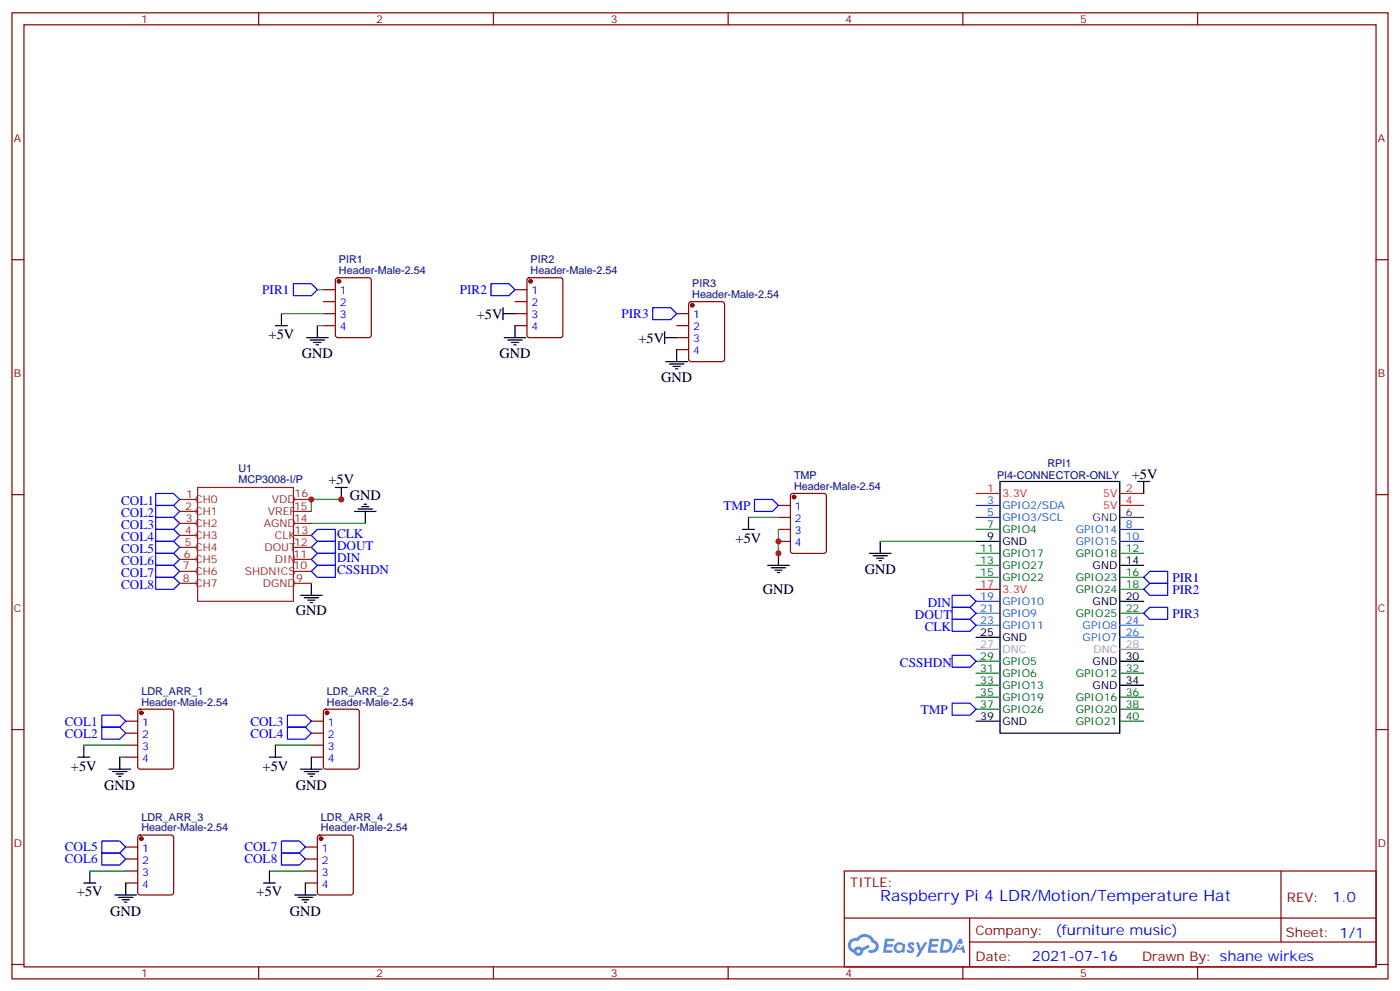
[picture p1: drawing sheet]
<svg xmlns="http://www.w3.org/2000/svg" width="412mm" height="292mm" viewBox="0 0 412 292" stroke-linecap="round" stroke-linejoin="round" font-family="sans-serif">
<g fill="none" stroke="#870000" stroke-width=".35">
<path d="M3.5 3.8h405.4v284.3h-405.4zM7.1 7.3h398.2v277.3h-398.2zM76.2 3.8v3.5M145.3 3.8v3.5M214.5 3.8v3.5M283.6 3.8v3.5M352.8 3.8v3.5M3.5 76.4h3.6M405.3 76.4h3.6M3.5 145.6h3.6M405.3 145.6h3.6M3.5 214.7h3.6"/>
<path d="M405.3 214.7h3.6M248.7 256.4h156.6v28.2h-156.6zM377.3 256.4v20.9M248.7 270.2h156.5M285.6 277.3h119.6M285.6 270.2v14.1M3.5 283.9h3.6M76.2 284.6v3.5M145.3 284.6v3.5M214.5 284.6v3.5M283.6 284.6v3.5M352.8 284.6v3.5"/>
<path d="M405.3 283.9h3.6"/>
</g>
<g fill="#5487ff">
<path d="M267.7 277.5a1.22 1.22 0 0 1 1.7 .3l-.4 .6a.47 .47 0 0 0-.3-.4 .47 .47 0 0 0-.5 .2l.1 .2a1.14 1.14 0 0 1 .8 1.7 1.14 1.14 0 0 1-1.9 0l-.2-.2 .5-.5 .7 .4a.29 .29 0 0 0 .3-.2 .29 .29 0 0 0-.2-.4 1.04 1.04 0 0 1-.6-1.7z"/>
<path d="M260.7 276.3h2.4l.3 .2-.2 .5h-1.8l-.1 .9h1.5l.3 .4-.3 .3h-1.6l-.2 1.1 1.7 .1 .2 .3-.2 .3h-2.6z"/>
<path d="M273.8 276.3h2.4l.3 .2-.1 .5h-1.8l-.2 .9h1.6l.3 .4-.4 .3h-1.6l-.1 1.1 1.7 .1 .2 .3-.2 .3h-2.6z"/>
<path d="M282.6 276.3h.7l.3 1.2-.6 .4a.69 .69 0 0 0-1 .2 .69 .69 0 0 0 .4 1 .69 .69 0 0 0 .9-.6l.5-.3 .6 2.2h-.8l-.2-.8h-1.8l-.5 .8h-.8z"/>
<path d="M269.8 277.4h.8l.6 1.8 1.1-1.8h.9l-2.6 4.2h-.8l.9-1.6z"/>
<path d="M277.4 276.3l-.6 4.1h1.3a2.11 2.11 0 0 0 2.5-2.1 2.11 2.11 0 0 0-2.5-2zM278.1 277a1.39 1.39 0 0 1 1.7 1.4 1.39 1.39 0 0 1-1.8 1.3h-.3z"/>
<path d="M263.7 277.9a1.54 1.54 0 0 0-.1 2.2 1.54 1.54 0 0 0 2.2 .1l.6 .2 .3-2.3-.2-.2h-.4a1.49 1.49 0 0 0-2.4 0zM264 278.9a.94 .94 0 0 1 1.8 0 .94 .94 0 0 1-1.8 0z"/>
<path d="M250.4 276.7a2.18 2.18 0 0 0 1.1 3.7 1.44 1.44 0 0 0 1.6 .9 1.44 1.44 0 0 0 1.2-1.5l2-1-.5-.7-1.9 .9a1.47 1.47 0 0 0-2.4 .5 1.39 1.39 0 0 1-.7-2 1.39 1.39 0 0 1 2-.4 2.12 2.12 0 0 1 2.2-1.3 2.12 2.12 0 0 1 1.9 1.7 1.14 1.14 0 0 1 1.1 1.4 1.14 1.14 0 0 1-1.7 .7 .43 .43 0 0 0-.5 .4 .43 .43 0 0 0 .4 .5 1.98 1.98 0 0 0 2.5-1.3 1.98 1.98 0 0 0-1.2-2.5 3.1 3.1 0 0 0-5.3-.7l-.9 .1zM252.3 280a.55 .55 0 0 1 1.1 0 .55 .55 0 0 1-1.1 0z"/>
<circle cx="282.6" cy="278.4" r=".26"/>
</g>
<g fill="none" stroke="#000" stroke-width=".35">
<path d="M81.1 95.8h3.6M82.9 92.3v3.5M90.3 99.4h6.4M93.5 95.8v3.6M148.2 92.3h3.5M148.2 90.6v3.5M148.5 99.4h6.4M151.7 95.8v3.6M195.8 99.4h3.5M195.8 97.6v3.5M91.4 100.1h4.2M92.4 100.8h2.1"/>
<path d="M93.1 101.5h.7M149.6 100.1h4.2M150.6 100.8h2.2M151.3 101.5h.7M196.1 106.4h6.4M197.2 107.1h4.2M198.3 107.8h2.1M199 108.5h.7M199.3 102.9v3.5M98.8 143.5h3.5M100.5 143.5v3.5M104.4 150.5h6.4"/>
<path d="M105.5 149.8h4.2M106.5 149.1h2.2M107.2 148.4h.7M107.6 150.5v3.6M218.7 155.8h3.5M220.5 152.3v3.5M259.3 159.3v3.6M287.5 159.3h7.1M294.6 141.7h35.2v74.1h-35.2zM335.1 141.7h3.6M336.9 141.7v3.5M88.5 175.2h6.4"/>
<path d="M89.6 175.9h4.2M90.7 176.6h2.1M91.4 177.3h.7M91.7 171.7v3.5M226.1 166.4h6.4M227.2 167.1h4.2M228.2 167.8h2.2M229 168.5h.7M229.3 162.9v3.5M256.1 162.9h6.4M257.2 163.6h4.2M258.2 164.3h2.1"/>
<path d="M258.9 165h.7M329.8 166.4h7.1M329.8 177h7.1M287.5 187.6h7.1M329.8 194.6h7.1M24.7 219.3v3.5M81.1 219.3v3.5M287.5 212.3h7.1M329.8 201.7h7.1M22.9 222.8h3.6M32.1 226.4h6.4M33.2 227.1h4.2"/>
<path d="M34.2 227.8h2.1M34.9 228.5h.7M35.3 222.8v3.6M79.4 222.8h3.5M88.5 226.4h6.4M89.6 227.1h4.2M90.7 227.8h2.1M91.4 228.5h.7M91.7 222.8v3.6M24.7 259.9h3.5M26.5 256.4v3.5M37 259.9v3.5"/>
<path d="M77.6 259.9h3.5M79.4 256.4v3.5M90 259.9v3.5M33.9 263.4h6.3M34.9 264.1h4.3M36 264.8h2.1M36.7 265.5h.7M86.8 263.4h6.3M87.8 264.1h4.3M88.9 264.8h2.1M89.6 265.5h.7"/>
</g>
<path d="M287.5 145.2h7.1M329.8 145.2h7.1M329.8 148.8h7.1M287.5 173.5h7.1" fill="none" stroke="#f00" stroke-width=".35"/>
<path d="M287.5 148.8h7.1M287.5 152.3h7.1M329.8 155.8h7.1M329.8 159.3h7.1M287.5 177h7.1M287.5 180.5h7.1M287.5 184h7.1M329.8 184h7.1M329.8 187.6h7.1" fill="none" stroke="#06c" stroke-width=".35"/>
<path d="M329.8 152.3h7.1" fill="none" stroke="#333" stroke-width=".35"/>
<g fill="none" stroke="#060" stroke-width=".35">
<path d="M287.5 155.8h7.1M287.5 162.9h7.1M287.5 166.4h7.1M287.5 169.9h7.1M329.8 162.9h7.1M329.8 169.9h7.1M329.8 173.5h7.1M287.5 194.6h7.1M287.5 198.2h7.1M329.8 180.5h7.1M329.8 198.2h7.1M287.5 201.7h7.1"/>
<path d="M287.5 205.2h7.1M287.5 208.7h7.1M329.8 205.2h7.1M329.8 208.7h7.1M329.8 212.3h7.1"/>
</g>
<path d="M287.5 191.1h7.1M329.8 191.1h7.1" fill="none" stroke="#999" stroke-width=".35"/>
<g fill="none" stroke="#00f" stroke-width=".35">
<path d="M86.4 83.5h5.3l1.8 1.8-1.8 1.7h-5.3zM144.6 83.5h5.3l1.8 1.8-1.8 1.7h-5.3zM192.3 90.6h5.3l1.7 1.7-1.7 1.8h-5.3zM45.9 145.2h5.3l1.7 1.8-1.7 1.8h-5.3zM45.9 148.8h5.3l1.7 1.7-1.7 1.8h-5.3zM45.9 152.3h5.3l1.7 1.8-1.7 1.7h-5.3zM45.9 155.8h5.3l1.7 1.8-1.7 1.7h-5.3zM45.9 159.3h5.3l1.7 1.8-1.7 1.8h-5.3zM91.7 157.6l1.8-1.8h5.3v3.5h-5.3zM222.2 147h5.3l1.8 1.8-1.8 1.7h-5.3zM45.9 162.9h5.3l1.7 1.7-1.7 1.8h-5.3zM45.9 166.4h5.3l1.7 1.8-1.7 1.7h-5.3z"/>
<path d="M45.9 169.9h5.3l1.7 1.8-1.7 1.8h-5.3zM91.7 168.2l1.8-1.8h5.3v3.5h-5.3zM91.7 164.6l1.8-1.7h5.3v3.5h-5.3zM91.7 161.1l1.8-1.8h5.3v3.6h-5.3zM280.5 178.8h5.3l1.7 1.7-1.7 1.8h-5.3zM280.5 175.2h5.3l1.7 1.8-1.7 1.8h-5.3zM336.9 173.5l1.8-1.8h5.3v3.5h-5.3zM338.7 168.2h5.3v3.5h-5.3l-1.8-1.8zM280.5 182.3h5.3l1.7 1.7-1.7 1.8h-5.3zM280.5 192.9h5.3l1.7 1.7-1.7 1.8h-5.3zM336.9 180.5l1.8-1.7h5.3v3.5h-5.3zM30 214h5.3l1.7 1.8-1.7 1.8h-5.3z"/>
<path d="M30 210.5h5.3l1.7 1.8-1.7 1.7h-5.3zM84.7 214h5.3l1.7 1.8-1.7 1.8h-5.3zM84.7 210.5h5.3l1.7 1.8-1.7 1.7h-5.3zM280.5 207h5.3l1.7 1.7-1.7 1.8h-5.3zM30 251.1h5.3l1.7 1.7-1.7 1.8h-5.3zM30 247.5h5.3l1.7 1.8-1.7 1.8h-5.3zM82.9 251.1h5.3l1.8 1.7-1.8 1.8h-5.3zM82.9 247.5h5.3l1.8 1.8-1.8 1.8h-5.3z"/>
</g>
<g fill="none" stroke="#008700" stroke-width=".35">
<path d="M82.9 92.3h12.3M93.5 85.3h1.7M93.5 95.8h1.7M91.7 147h8.8h-8.8v3.5M91.7 154.1h15.9M220.5 152.3h8.8M229.3 155.8v7.1M259.3 159.3h28.2M24.7 219.3h12.3M81.1 219.3h10.6M35.3 222.8h1.7M26.5 256.4h10.5"/>
<path d="M79.4 256.4h10.6"/>
</g>
<g fill="none" stroke="#870000" stroke-width=".35">
<path d="M95.2 85.3h3.6M95.2 88.8h3.6M95.2 92.3h3.6M95.2 95.8h3.6M99 81.9l.5-.2h9.2l.6 .5 .1 16.5-.5 .6-9.4 .1-.7-.5v-16.5zM151.7 85.3h3.5M151.7 88.8h3.5M151.7 92.3h3.5M151.7 95.8h3.5M155.5 81.9l.4-.2h9.2l.7 .5v16.5l-.5 .6-9.4 .1-.6-.5-.1-16.5zM199.3 92.3h3.5M199.3 95.8h3.5"/>
<path d="M199.3 99.4h3.5M203.1 89l.5-.2h9.1l.7 .4v16.5l-.4 .7h-9.4l-.7-.4-.1-16.5zM199.3 102.9h3.5M229.3 148.8h3.5M229.3 152.3h3.5M229.3 155.8h3.5M229.3 159.3h3.5M233.1 145.4l.4-.2h9.2l.7 .5v16.5l-.4 .6-9.5 .1-.6-.5-.1-16.5zM37 212.3h3.6M37 215.8h3.6M37 219.3h3.6M40.8 208.9l.5-.2h9.1l.7 .5 .1 16.5-.5 .6-9.4 .1-.7-.5v-16.5z"/>
<path d="M91.7 212.3h3.5M91.7 215.8h3.5M91.7 219.3h3.5M95.5 208.9l.5-.2h9.1l.7 .5v16.5l-.4 .6-9.4 .1-.7-.5-.1-16.5zM37 222.8h3.6M91.7 222.8h3.5M37 249.3h3.6M37 252.8h3.6M37 256.4h3.6M37 259.9h3.6M40.8 246l.5-.2h9.1l.7 .4 .1 16.5-.5 .7h-9.4l-.7-.4v-16.5zM90 249.3h3.5"/>
<path d="M90 252.8h3.5M90 256.4h3.5M90 259.9h3.5M93.7 246l.5-.2h9.2l.6 .4 .1 16.5-.5 .7h-9.4l-.7-.4v-16.5z"/>
</g>
<g fill="#870000" stroke="#870000" stroke-width=".35">
<circle cx="99.8" cy="82.8" r=".53"/>
<circle cx="156.3" cy="82.8" r=".53"/>
<circle cx="203.9" cy="89.9" r=".53"/>
<circle cx="94.5" cy="246.8" r=".53"/>
<circle cx="96.3" cy="209.8" r=".53"/>
<circle cx="41.6" cy="246.8" r=".53"/>
<circle cx="41.6" cy="209.8" r=".53"/>
<circle cx="233.9" cy="146.3" r=".53"/>
</g>
<g fill="none" stroke="#8c2424" stroke-width=".35">
<path d="M52.9 147h5.3M52.9 150.5h5.3M52.9 154.1h5.3M52.9 157.6h5.3M58.2 143.5h28.2v33.5h-28.2zM86.4 147h5.3M86.4 150.5h5.3M86.4 154.1h5.3M86.4 157.6h5.3M52.9 161.1h5.3M52.9 164.6h5.3M52.9 168.2h5.3"/>
<path d="M52.9 171.7h5.3M86.4 161.1h5.3M86.4 164.6h5.3M86.4 168.2h5.3M86.4 171.7h5.3"/>
</g>
<g fill="#c00">
<circle cx="91.7" cy="147" r=".88"/>
<circle cx="100.5" cy="147" r=".88"/>
<circle cx="229.3" cy="159.3" r=".88"/>
<circle cx="229.3" cy="162.9" r=".88"/>
</g>
<text font-size="4.6" fill="#00f" x="259.3" y="265.2">Raspberry Pi 4 LDR/Motion/Temperature Hat</text>
<g font-size="4.2">
<text x="140.4" y="93.8">+5V</text>
<text x="79.1" y="99.8">+5V</text>
<text x="188.1" y="100.8">+5V</text>
<text x="88.9" y="105.4">GND</text>
<text x="147.1" y="105.4">GND</text>
<text x="194.7" y="112.5">GND</text>
<text x="96.8" y="142.4">+5V</text>
<text x="333.4" y="141">+5V</text>
<text x="103" y="147.3">GND</text>
<text x="216.7" y="159.8">+5V</text>
<text x="254.7" y="168.9">GND</text>
<text x="224.7" y="174.9">GND</text>
<text x="87.1" y="180.9">GND</text>
<text x="20.9" y="226.8">+5V</text>
<text x="77.4" y="226.8">+5V</text>
<text x="30.7" y="232.4">GND</text>
<text x="87.1" y="232.4">GND</text>
<text x="22.7" y="263.8">+5V</text>
<text x="75.6" y="263.8">+5V</text>
<text x="32.5" y="269.5">GND</text>
<text x="85.4" y="269.5">GND</text>
</g>
<g font-size="4.2" fill="#00f">
<text x="392.5" y="265.6">1.0</text>
<text x="310.9" y="275.2">(furniture music)</text>
<text x="304" y="283">2021-07-16</text>
</g>
<g font-size="3.9" fill="#00f">
<text x="77.3" y="86.6">PIR1</text>
<text x="135.5" y="86.6">PIR2</text>
<text x="183.1" y="93.6">PIR3</text>
<text x="35.7" y="148.8">COL1</text>
<text x="35.7" y="152.3">COL2</text>
<text x="35.7" y="155.8">COL3</text>
<text x="213.1" y="150.1">TMP</text>
<text x="35.7" y="159.3">COL4</text>
<text x="99.3" y="161.9">DOUT</text>
<text x="99.3" y="158.4">CLK</text>
<text x="35.7" y="162.9">COL5</text>
<text x="35.7" y="166.4">COL6</text>
<text x="99.3" y="165.4">DIN</text>
<text x="35.7" y="169.9">COL7</text>
<text x="35.7" y="173.5">COL8</text>
<text x="99.3" y="168.9">CSSHDN</text>
<text x="345.4" y="171.2">PIR1</text>
<text x="273.3" y="178.7">DIN</text>
<text x="345.4" y="174.7">PIR2</text>
<text x="269.5" y="182.3">DOUT</text>
<text x="272.4" y="185.8">CLK</text>
<text x="345.4" y="181.8">PIR3</text>
<text x="265.1" y="196.4">CSSHDN</text>
<text x="19.1" y="213.6">COL1</text>
<text x="73.7" y="213.6">COL3</text>
<text x="271.3" y="210">TMP</text>
<text x="19.1" y="217.1">COL2</text>
<text x="73.7" y="217.1">COL4</text>
<text x="19.1" y="250.6">COL5</text>
<text x="72" y="250.6">COL7</text>
<text x="19.1" y="254.1">COL6</text>
<text x="72" y="254.1">COL8</text>
</g>
<g font-size="3.9" fill="#800">
<text x="250.5" y="260.9">TITLE:</text>
<text x="379.1" y="265.6">REV:</text>
<text x="287.4" y="275.1">Company:</text>
<text x="378.7" y="275.8">Sheet: 1/1</text>
<text x="287.4" y="282.8">Date:</text>
<text x="336.4" y="282.9">Drawn By: shane wirkes</text>
</g>
<g font-size="3.2" fill="#800">
<text x="41.6" y="6.8">1</text>
<text x="110.8" y="6.8">2</text>
<text x="179.9" y="6.8">3</text>
<text x="249.1" y="6.8">4</text>
<text x="318.2" y="6.8">5</text>
<text x="4.1" y="41.9">A</text>
<text x="405.9" y="41.9">A</text>
<text x="4.1" y="111">B</text>
<text x="405.9" y="111">B</text>
<text x="4.1" y="180.2">C</text>
<text x="405.9" y="180.2">C</text>
<text x="4.1" y="249.3">D</text>
<text x="405.9" y="249.3">D</text>
<text x="41.6" y="287.6">1</text>
<text x="110.8" y="287.6">2</text>
<text x="179.9" y="287.6">3</text>
<text x="249.1" y="287.6">4</text>
<text x="318.2" y="287.6">5</text>
</g>
<g font-size="3.2" fill="#000080">
<text x="99.8" y="77.5">PIR1</text>
<text x="156.3" y="77.5">PIR2</text>
<text x="99.8" y="80.7">Header-Male-2.54</text>
<text x="156.3" y="80.7">Header-Male-2.54</text>
<text x="203.9" y="87.7">Header-Male-2.54</text>
<text x="203.9" y="84.6">PIR3</text>
<text x="308.6" y="137.4">RPI1</text>
<text x="70.2" y="142.1">MCP3008-I/P</text>
<text x="70.2" y="139">U1</text>
<text x="233.9" y="141">TMP</text>
<text x="293.7" y="141.1">PI4-CONNECTOR-ONLY</text>
<text x="233.9" y="144.2">Header-Male-2.54</text>
<text x="41.6" y="207.7">Header-Male-2.54</text>
<text x="41.6" y="204.5">LDR_ARR_1</text>
<text x="96.3" y="207.7">Header-Male-2.54</text>
<text x="96.3" y="204.5">LDR_ARR_2</text>
<text x="41.6" y="244.7">Header-Male-2.54</text>
<text x="41.6" y="241.5">LDR_ARR_3</text>
<text x="94.6" y="244.7">Header-Male-2.54</text>
<text x="94.6" y="241.5">LDR_ARR_4</text>
</g>
<g font-size="3.2" fill="#00f">
<text x="100.1" y="86.7">1</text>
<text x="156.5" y="86.7">1</text>
<text x="100.1" y="90.2">2</text>
<text x="100.1" y="93.7">3</text>
<text x="156.5" y="90.2">2</text>
<text x="156.5" y="93.7">3</text>
<text x="204.2" y="93.7">1</text>
<text x="100.1" y="97.3">4</text>
<text x="156.5" y="97.3">4</text>
<text x="204.2" y="97.3">2</text>
<text x="204.2" y="100.8">3</text>
<text x="204.2" y="104.3">4</text>
<text x="234.1" y="150.2">1</text>
<text x="234.1" y="153.7">2</text>
<text x="234.1" y="157.2">3</text>
<text x="234.1" y="160.8">4</text>
<text x="41.9" y="213.7">1</text>
<text x="96.6" y="213.7">1</text>
<text x="41.9" y="217.2">2</text>
<text x="41.9" y="220.7">3</text>
<text x="96.6" y="217.2">2</text>
<text x="96.6" y="220.7">3</text>
<text x="41.9" y="224.3">4</text>
<text x="96.6" y="224.3">4</text>
<text x="41.9" y="250.7">1</text>
<text x="94.8" y="250.7">1</text>
<text x="41.9" y="254.2">2</text>
<text x="41.9" y="257.8">3</text>
<text x="94.8" y="254.2">2</text>
<text x="94.8" y="257.8">3</text>
<text x="41.9" y="261.3">4</text>
<text x="94.8" y="261.3">4</text>
</g>
<g font-size="3.2" fill="#8d2323">
<text x="54.8" y="146.6">1</text>
<text x="57.5" y="148.1">CH0</text>
<text x="80.1" y="148.1">VDD</text>
<text x="86.8" y="146.4">16</text>
<text x="54.6" y="150.2">2</text>
<text x="54.7" y="153.7">3</text>
<text x="57.5" y="151.6">CH1</text>
<text x="57.5" y="155.1">CH2</text>
<text x="77.7" y="155.1">AGND</text>
<text x="78.9" y="151.6">VREF</text>
<text x="86.6" y="153.7">14</text>
<text x="86.6" y="150.2">15</text>
<text x="54.4" y="160.8">5</text>
<text x="54.6" y="157.2">4</text>
<text x="57.5" y="158.6">CH3</text>
<text x="81" y="158.6">CLK</text>
<text x="86.6" y="160.8">12</text>
<text x="86.8" y="157.1">13</text>
<text x="53.9" y="167.5">7</text>
<text x="54.1" y="164.3">6</text>
<text x="57.5" y="162.2">CH4</text>
<text x="57.5" y="165.7">CH5</text>
<text x="77.9" y="162.2">DOUT</text>
<text x="81" y="165.7">DIN</text>
<text x="86.5" y="167.5">10</text>
<text x="86.5" y="164.3">11</text>
<text x="53.9" y="171.3">8</text>
<text x="57.5" y="169.2">CH6</text>
<text x="57.5" y="172.8">CH7</text>
<text x="72.1" y="169.2">SHDN!CS</text>
<text x="77.4" y="172.8">DGND</text>
<text x="87.2" y="171.3">9</text>
</g>
<g font-size="3.2" fill="#f00">
<text x="290.8" y="144.9">1</text>
<text x="295.3" y="146.3">3.3V</text>
<text x="325" y="146.3">5V</text>
<text x="325" y="149.8">5V</text>
<text x="331.6" y="144.9">2</text>
<text x="331.6" y="148.4">4</text>
<text x="288.8" y="173.1">17</text>
<text x="295.3" y="174.5">3.3V</text>
</g>
<g font-size="3.2" fill="#06c">
<text x="290.8" y="148.4">3</text>
<text x="295.3" y="149.8">GPIO2/SDA</text>
<text x="290.8" y="151.9">5</text>
<text x="295.3" y="153.4">GPIO3/SCL</text>
<text x="331.6" y="155.5">8</text>
<text x="316.9" y="156.9">GPIO14</text>
<text x="316.9" y="160.4">GPIO15</text>
<text x="331.6" y="159">10</text>
<text x="288.8" y="176.6">19</text>
<text x="295.3" y="178">GPIO10</text>
<text x="288.8" y="180.2">21</text>
<text x="288.8" y="183.7">23</text>
<text x="295.3" y="181.6">GPIO9</text>
<text x="295.3" y="185.1">GPIO11</text>
<text x="318.9" y="185.1">GPIO8</text>
<text x="331.6" y="183.7">24</text>
<text x="318.9" y="188.6">GPIO7</text>
<text x="331.6" y="187.2">26</text>
</g>
<g font-size="3.2" fill="#060">
<text x="290.8" y="155.5">7</text>
<text x="295.3" y="156.9">GPIO4</text>
<text x="288.8" y="162.5">11</text>
<text x="288.8" y="166.1">13</text>
<text x="295.3" y="163.9">GPIO17</text>
<text x="295.3" y="167.5">GPIO27</text>
<text x="316.9" y="163.9">GPIO18</text>
<text x="331.6" y="162.5">12</text>
<text x="288.8" y="169.6">15</text>
<text x="295.3" y="171">GPIO22</text>
<text x="316.9" y="171">GPIO23</text>
<text x="331.6" y="169.6">16</text>
<text x="331.6" y="173.1">18</text>
<text x="316.9" y="174.5">GPIO24</text>
<text x="316.9" y="181.6">GPIO25</text>
<text x="331.6" y="180.2">22</text>
<text x="288.8" y="194.3">29</text>
<text x="288.8" y="197.8">31</text>
<text x="295.3" y="195.7">GPIO5</text>
<text x="331.6" y="197.8">32</text>
<text x="288.8" y="201.3">33</text>
<text x="295.3" y="199.2">GPIO6</text>
<text x="295.3" y="202.7">GPIO13</text>
<text x="316.9" y="199.2">GPIO12</text>
<text x="288.8" y="204.9">35</text>
<text x="288.8" y="208.4">37</text>
<text x="295.3" y="206.3">GPIO19</text>
<text x="295.3" y="209.8">GPIO26</text>
<text x="316.9" y="206.3">GPIO16</text>
<text x="316.9" y="209.8">GPIO20</text>
<text x="331.6" y="204.9">36</text>
<text x="331.6" y="208.4">38</text>
<text x="316.9" y="213.3">GPIO21</text>
<text x="331.6" y="211.9">40</text>
</g>
<g font-size="3.2" fill="#333">
<text x="321.9" y="153.4">GND</text>
<text x="331.6" y="151.9">6</text>
</g>
<g font-size="3.2">
<text x="290.8" y="159">9</text>
<text x="295.3" y="160.4">GND</text>
<text x="321.9" y="167.5">GND</text>
<text x="331.6" y="166.1">14</text>
<text x="321.9" y="178">GND</text>
<text x="331.6" y="176.6">20</text>
<text x="288.8" y="187.2">25</text>
<text x="295.3" y="188.6">GND</text>
<text x="321.9" y="195.7">GND</text>
<text x="331.6" y="194.3">30</text>
<text x="321.9" y="202.7">GND</text>
<text x="331.6" y="201.3">34</text>
<text x="288.8" y="211.9">39</text>
<text x="295.3" y="213.3">GND</text>
</g>
<g font-size="3.2" fill="#999">
<text x="288.8" y="190.7">27</text>
<text x="331.6" y="190.7">28</text>
<text x="295.3" y="192.2">DNC</text>
<text x="322.1" y="192.2">DNC</text>
</g>
</svg>
